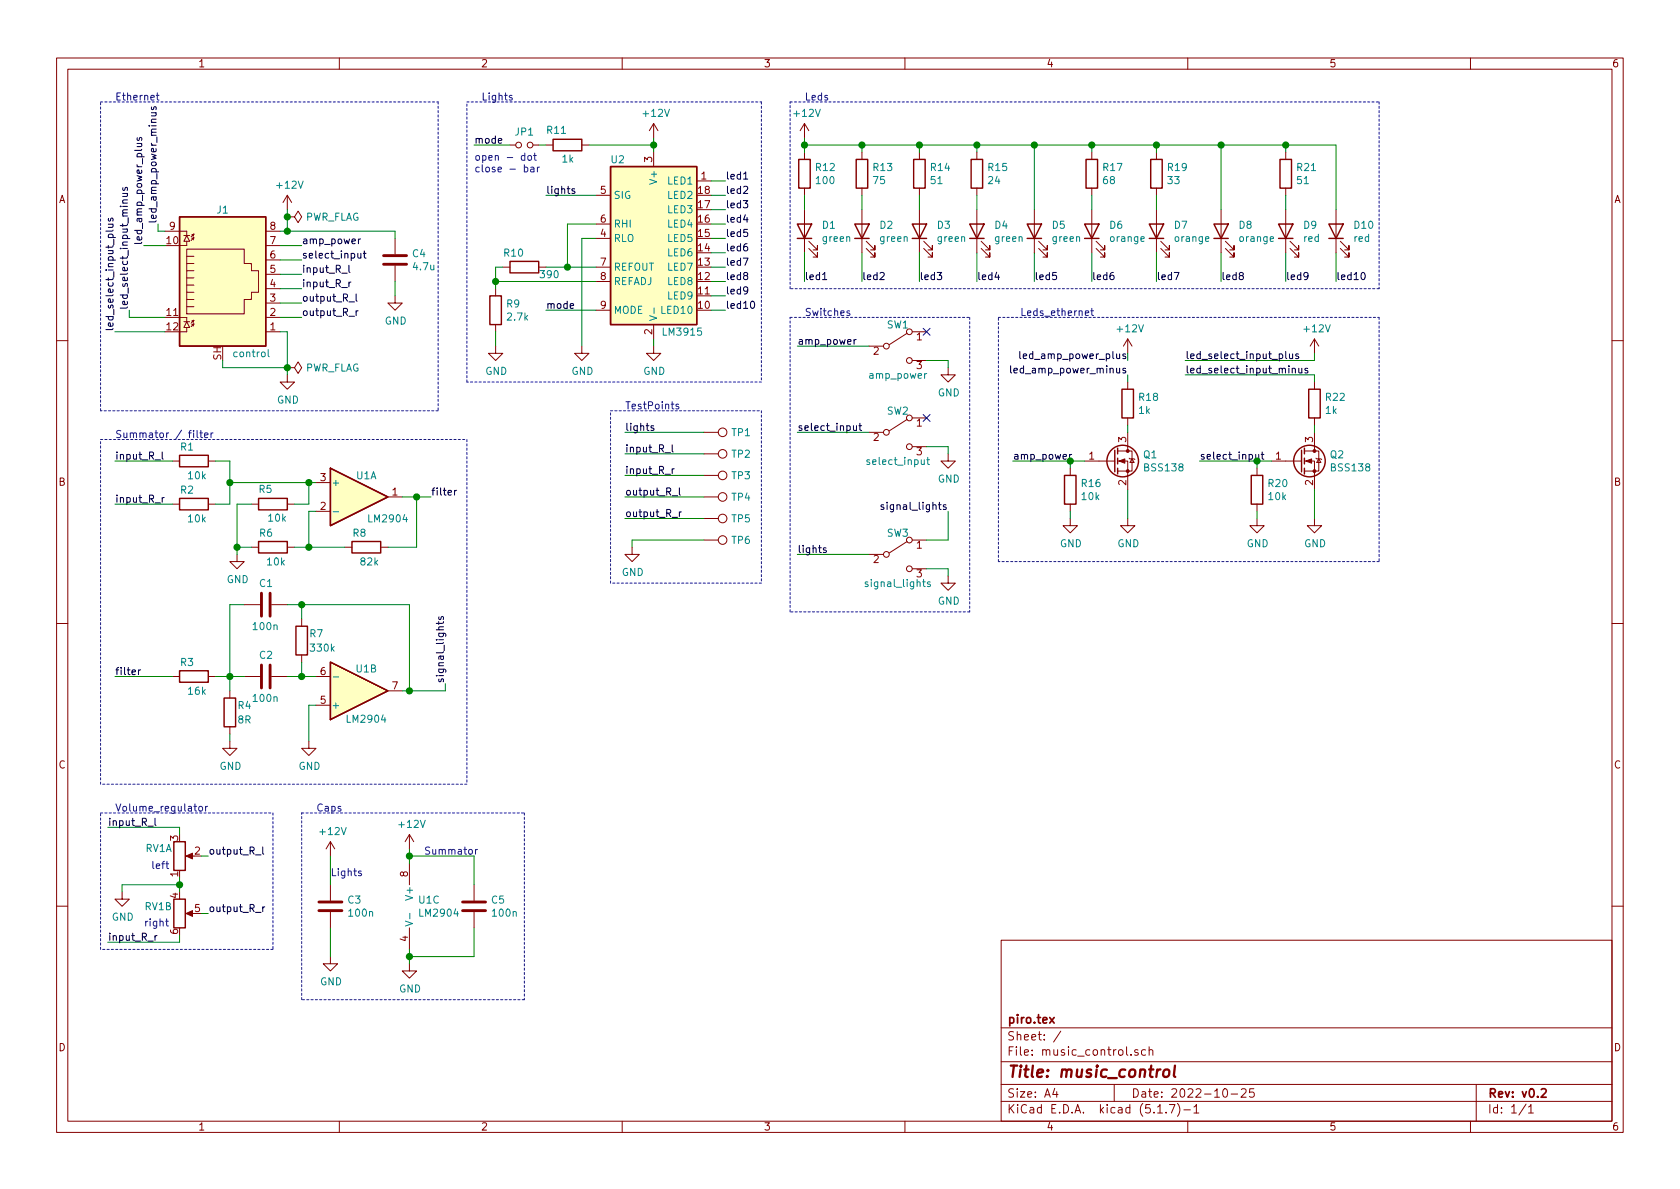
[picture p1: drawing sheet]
<svg xmlns="http://www.w3.org/2000/svg" width="297mm" height="210mm" viewBox="0 0 297 210" stroke-linecap="round" stroke-linejoin="round" font-family="sans-serif">
<g fill="none" stroke="#840000" stroke-width=".18">
<path d="M10 10.3h277v189.9h-277zM12 12.2h273v186.1h-273zM60 10.3v1.9M110 10.3v1.9M160 10.3v1.9M210 10.3v1.9M260 10.3v1.9M50.8 38.3h1.3l.6-1 .6 1-.6 1.1-.6-1.1M50.8 38.3h.1M50.8 34.5l-.8 1.3M50.8 34.5v2.6M50.8 34.5l.8 1.3"/>
<path d="M90.2 25.6h1M94.2 25.6h1M96.5 25.6h1.3M102.9 25.6h1.2M105.4 34.5h2.5M105.4 39.6h2.5M115.6 21.8v2.6M115.6 26.9v2.6M115.6 21.8l-.8 1.3M115.6 21.8l.7 1.3M123.2 32h2.5M142.2 21.8l-.7 1.3"/>
<path d="M142.2 21.8v2.6M142.2 26.9v1.3M142.2 33.3v1.2M142.2 37.1v7.6M142.2 21.8l.8 1.3M152.4 26.9v1.3M152.4 33.3v1.2M152.4 37.1v7.6M162.6 26.9v1.3M162.6 33.3v1.2M162.6 37.1v7.6M172.7 26.9v1.3"/>
<path d="M172.7 33.3v1.2M172.7 37.1v7.6M182.9 37.1v7.6M193 26.9v1.3M193 33.3v1.2M193 37.1v7.6M204.5 26.9v1.3M204.5 33.3v1.2M204.5 37.1v7.6M215.9 37.1v7.6M227.3 26.9v1.3M227.3 33.3v1.2"/>
<path d="M227.3 37.1v7.6M236.2 37.1v7.6M29.2 40.9h3.8v.8M31.7 56.1h1.3v.8M32.5 56.9h1M32.5 41.7h1M33 54.2h1.3M33 53h1.3M33 51.7h1.3M33 50.4h1.3M33 49.1h1.3M33 47.9h1.3"/>
<path d="M33 56.9l.5 1h-1zM33 41.7l.5 1h-1zM33 44.1h10.2v2.5h1.2v1.3h1.3v3.8h-1.3v1.3h-1.2v2.5h-10.2zM33 57.9v.8h-1.3M33 42.7v.7h-1.3M33 46.6h1.3M33 45.3h1.3M33.9 57.4l.4-.1-.5 .5M33.9 56.8l.4-.2-.5 .5M33.9 42.2l.4-.2-.5 .5M33.9 41.5l.4-.1-.5 .5M34.3 57.3l-.1 .4"/>
<path d="M34.3 56.6l-.1 .4M34.3 42l-.1 .4M34.3 41.4l-.1 .4M47 58.7h2.5M47 56.1h2.5M47 43.4h2.5M47 40.9h2.5M47 53.6h2.5M47 51h2.5M47 48.5h2.5M47 46h2.5M69.8 52.3v1.3h1.3l-1.3 1.3-1.2-1.3h1.2"/>
<path d="M69.8 42.2v2.8M69.8 47v2.8M87.6 51v1.3M87.6 57.4v1.3M88.9 47.2h1.3M95.2 47.2h1.3M105.4 42.2h2.5M105.4 47.2h2.5M105.4 49.8h2.5M105.4 54.9h2.5M115.6 57.4v2.5M143 43.9l1.5 1.6v-.8v.8h-.7"/>
<path d="M143 42.7l1.5 1.5v-.8v.8h-.7M153.2 43.9l1.5 1.6v-.8v.8h-.8M153.2 42.7l1.5 1.5v-.8v.8h-.8M160.4 58.9l-3.2 2.1M161.3 58.7h2.5M163.3 43.9l1.5 1.6v-.8v.8h-.7M163.3 42.7l1.5 1.5v-.8v.8h-.7M173.5 43.9l1.5 1.6v-.8v.8h-.8M173.5 42.7l1.5 1.5v-.8v.8h-.8M183.6 43.9l1.6 1.6v-.8v.8h-.8M183.6 42.7l1.6 1.5v-.8v.8h-.8M193.8 43.9l1.5 1.6v-.8v.8h-.7"/>
<path d="M193.8 42.7l1.5 1.5v-.8v.8h-.7M199.4 59.9v2.6M199.4 59.9l-.8 1.3M199.4 59.9l.8 1.3M205.2 43.9l1.6 1.6v-.8v.8h-.8M205.2 42.7l1.6 1.5v-.8v.8h-.8M216.7 43.9l1.5 1.6v-.8v.8h-.8M216.7 42.7l1.5 1.5v-.8v.8h-.8M228.1 43.9l1.5 1.6v-.8v.8h-.7M228.1 42.7l1.5 1.5v-.8v.8h-.7M232.4 59.9l-.8 1.3M232.4 59.9v2.6"/>
<path d="M232.4 59.9l.8 1.3M237 43.9l1.5 1.6v-.8v.8h-.8M237 42.7l1.5 1.5v-.8v.8h-.8M10 60.2h2M50.8 66.3v1.3h1.3l-1.3 1.2-1.3-1.2h1.3M50.8 65h1.3l.6-1 .6 1-.6 1-.6-1M50.8 65h.1M87.6 61.2v1.3h1.3l-1.3 1.2-1.2-1.2h1.2M102.9 61.2v1.3h1.2l-1.2 1.2-1.3-1.2h1.3M115.6 61.2v1.3h1.2l-1.2 1.2-1.3-1.2h1.3M124.5 76.4h2.5M153.7 76.4h2.5"/>
<path d="M153.7 61.2h2.5M160.4 74.2l-3.2 2M161.3 63.7h2.5M161.3 73.9h2.5M161.3 79h2.5M167.6 65v1.3h1.3l-1.3 1.3-1.2-1.3h1.2M197.6 79.8h2.6v3.5h-2.6M199.4 67.6v1.2M199.4 73.9v1.3M199.4 76.4v3.4M230.6 79.8h2.6v3.5h-2.6M232.4 67.6v1.2"/>
<path d="M232.4 73.9v1.3M232.4 76.4v3.4M285 60.2h2M30.5 81.5h1.2M30.5 89.1h1.2M36.8 81.5h1.3M36.8 89.1h1.3M41.9 98v1.3h1.3l-1.3 1.3-1.3-1.3h1.3M44.4 96.8h1.3M44.4 89.1h1.3M50.8 96.8h1.3M50.8 89.1h1.3"/>
<path d="M55.9 90.4h2.5M55.9 85.3h2.5M61 96.8h1.2M67.3 96.8h1.3M68.6 87.9h2.5M111.8 96.8v1.2h1.2l-1.2 1.3-1.3-1.3h1.3M124.5 95.5h2.5M124.5 80.3h2.5M124.5 84.1h2.5M124.5 87.9h2.5M124.5 91.7h2.5M153.7 98h2.5"/>
<path d="M160.4 95.8l-3.2 2M161.3 95.5h2.5M167.6 80.3v1.2h1.3l-1.3 1.3-1.2-1.3h1.2M189.2 91.7v1.3h1.3l-1.3 1.2-1.2-1.2h1.2M189.2 82.8v1.3M189.2 89.1v1.3M191.8 81.5h5.3M197.6 81.5h1.8v5.1M199.4 91.7v1.3h1.3l-1.3 1.2-1.3-1.2h1.3M199.6 81l.2 .1h.7l.2 .2M200.2 81.1l.3 .7h-.7zM222.2 91.7v1.3h1.3l-1.3 1.2-1.2-1.2h1.2"/>
<path d="M222.2 82.8v1.3M222.2 89.1v1.3M224.8 81.5h5.3M230.6 81.5h1.8v5.1M232.4 91.7v1.3h1.3l-1.3 1.2-1.3-1.2h1.3M232.7 81l.1 .1h.8l.1 .2M233.2 81.1l.4 .7h-.8zM10 110.3h2M30.5 119.6h1.2M36.8 119.6h1.3M43.2 119.6h2.8M43.2 106.9h2.8"/>
<path d="M48 119.6h2.8M48 106.9h2.8M53.3 109.5v1.2M53.3 115.8v1.3M55.9 119.6h2.5M161.3 100.6h2.5M167.6 101.8v1.3h1.3l-1.3 1.3-1.2-1.3h1.2M285 110.3h2M40.6 131.1v1.2h1.3l-1.3 1.3-1.2-1.3h1.2M40.6 122.2v1.2M40.6 128.5v1.3M54.6 131.1v1.2h1.3l-1.3 1.3-1.3-1.3h1.3"/>
<path d="M55.9 124.7h2.5M68.6 122.2h2.5M21.6 157.7v1.3h1.3l-1.3 1.3-1.3-1.3h1.3M33.3 151.4h1M58.4 148.8l-.7 1.3M58.4 148.8v2.6M58.4 156.5v2.8M58.4 148.8l.8 1.3M72.4 147.6l-.8 1.2M72.4 147.6v2.5M72.4 152.6v3.9M72.4 147.6l.8 1.2"/>
<path d="M83.8 156.5v2.8M10 160.2h2M33.3 161.5h1M58.4 169.2v1.2h1.3l-1.3 1.3-1.3-1.3h1.3M58.4 161.3v2.8M72.4 170.4v1.3h1.3l-1.3 1.3-1.3-1.3h1.3M72.4 164.1v3.8M83.8 161.3v2.8M177 166.3h108v32h-108zM285 160.2h2M60 198.3v1.9M110 198.3v1.9"/>
<path d="M160 198.3v1.9M177 194.8h108M177 191.8h108M177 187.8h108M177 181.8h108M186.5 192.5l-.4 1h1M186.8 193v1M187.6 182.3l-1.3 2M197 191.8v3M200 186.5v.1M201.2 185.7a.37 .37 0 0 0-.6 .1l.1 .2 .5 .2 .1 .1-.3 .3-.4-.1M202.5 185.7l-.4-.1-.3 .3 .1 .6 .2 .1 .4-.1"/>
<path d="M203.2 185.7h.1a.37 .37 0 0 1 .5 .1v.8M203.2 185.1v1.5M204.7 196.8h.8M206.2 196.7v.1M206.8 195.3h.9l-.6 1.5M208.2 195.1a1.71 1.71 0 0 1 0 2.3M209.3 196.3h1.2M210 198.3v1.9M211.1 195.8l.4-.5v1.5M211.1 196.8h.9M216.3 192.7l.4-.2a.94 .94 0 0 1 0 1.5 .79 .79 0 0 1-.4-1.3zM217.7 193.5h1.1"/>
<path d="M219.5 192.7l.2-.2h.3l.3 .2v.3v.2l-.9 .8h.9M221.7 192.5h-.7l-.1 .7 .2-.1 .5 .1 .2 .2-.1 .5-.2 .1-.6-.1M260 198.3v1.9M261 191.8v6.5M269.8 195.2l-1.2 2M270.3 195.8l.4-.5v1.5M270.3 196.8h.8"/>
<circle cx="91.7" cy="25.6" r=".51"/>
<circle cx="93.7" cy="25.6" r=".51"/>
<circle cx="160.8" cy="58.7" r=".51"/>
<circle cx="127.8" cy="76.4" r=".76"/>
<circle cx="156.7" cy="61.2" r=".51"/>
<circle cx="156.7" cy="76.4" r=".51"/>
<circle cx="160.8" cy="73.9" r=".51"/>
<circle cx="160.8" cy="79" r=".51"/>
<circle cx="160.8" cy="63.7" r=".51"/>
<circle cx="127.8" cy="84.1" r=".76"/>
<circle cx="127.8" cy="95.5" r=".76"/>
<circle cx="127.8" cy="87.9" r=".76"/>
<circle cx="127.8" cy="91.7" r=".76"/>
<circle cx="127.8" cy="80.3" r=".76"/>
<circle cx="156.7" cy="98" r=".51"/>
<circle cx="160.8" cy="95.5" r=".51"/>
<circle cx="160.8" cy="100.6" r=".51"/>
</g>
<path d="M185.6 179.9l.8 1M186.4 179.9l-.8 1M272.5 192.7l.2-.2h.4l.3 .5-.9 1h.9" fill="none" stroke="#840000" stroke-width=".3"/>
<path d="M205.8 189.3a.51 .51 0 0 1 .6-.2 .51 .51 0 0 1 .4 .4l-.1 .6a.56 .56 0 0 1-.5 .4 .56 .56 0 0 1-.6-.4zM207.7 188.4l-.2 1.8 .3 .2" fill="none" stroke="#840000" stroke-width=".41"/>
<g fill="none" stroke="#840000" stroke-width=".25">
<path d="M31.7 38.3h15.3v22.9h-15.3zM97.8 24.6h5.1v2.1h-5.1zM107.9 29.5h15.3v27.9h-15.3zM141 39.6h2.5l-1.3 2.6zM141.2 28.2h2.1v5.1h-2.1zM151.1 39.6h2.6l-1.3 2.6zM151.4 28.2h2v5.1h-2zM161.3 39.6h2.5l-1.2 2.6zM161.5 28.2h2.1v5.1h-2.1zM171.4 39.6h2.6l-1.3 2.6zM171.7 28.2h2v5.1h-2zM181.6 39.6h2.5l-1.2 2.6z"/>
<path d="M191.8 39.6h2.5l-1.3 2.6zM192 28.2h2.1v5.1h-2.1zM203.2 39.6h2.5l-1.2 2.6zM203.5 28.2h2v5.1h-2zM214.6 39.6h2.6l-1.3 2.6zM226.1 39.6h2.5l-1.3 2.6zM226.3 28.2h2v5.1h-2zM234.9 39.6h2.6l-1.3 2.6zM86.6 52.3h2v5.1h-2zM90.2 46.2h5v2.1h-5zM141 42.2h2.5M151.1 42.2h2.6"/>
<path d="M161.3 42.2h2.5M171.4 42.2h2.6M181.6 42.2h2.5M191.8 42.2h2.5M203.2 42.2h2.5M214.6 42.2h2.6M226.1 42.2h2.5M234.9 42.2h2.6M197.1 79.6v3.8M197.6 79.2v1.1M198.4 68.8h2v5.1h-2zM230.1 79.6v3.8"/>
<path d="M230.6 79.2v1.1M231.4 68.8h2v5.1h-2zM31.7 80.5h5.1v2h-5.1zM31.7 88.1h5.1v2.1h-5.1zM45.7 95.8h5.1v2h-5.1zM45.7 88.1h5.1v2.1h-5.1zM58.4 82.8l10.2 5.1-10.2 5.1zM62.2 95.8h5.1v2h-5.1zM188.2 84.1h2v5h-2zM197.6 81v1M197.6 82.8v1M221.2 84.1h2.1v5h-2.1z"/>
<path d="M230.6 81v1M230.6 82.8v1M31.7 118.6h5.1v2h-5.1zM52.3 110.7h2.1v5.1h-2.1zM58.4 117.1l10.2 5.1-10.2 5zM39.6 123.4h2.1v5.1h-2.1zM30.7 148.8h2.1v5.1h-2.1zM30.7 159h2.1v5.1h-2.1z"/>
<circle cx="198.5" cy="81.5" r="2.79"/>
<circle cx="231.5" cy="81.5" r="2.79"/>
</g>
<g fill="#840000" stroke="#840000" stroke-width=".18">
<path d="M32.9 151.4l1.1-.5v1z"/>
<path d="M230.9 81.5l1-.4v.8z"/>
<path d="M32.9 161.5l1.1-.5v1z"/>
<path d="M197.9 81.5l1-.4v.8z"/>
<circle cx="232.4" cy="83.3" r=".25"/>
<circle cx="232.4" cy="79.8" r=".25"/>
<circle cx="199.4" cy="83.3" r=".25"/>
<circle cx="199.4" cy="79.8" r=".25"/>
</g>
<path d="M114.9 55.8l1.2 .5-1.2 .4M115.6 54.5v.9M47.4 61.8v1.1l.2 .2M163.9 66.1l-.4 .2M58.9 90.5h1M163.9 81.3h.4M164 80.9v1.1l.3 .1M58.9 119.7h1M164.5 102.9h-.3l-.2 .2v.1l.5 .2v.3h-.5M71.7 162.9l1.2 .4-1.2 .4M72.5 161.5v1" fill="none" stroke="#008484" stroke-width=".18"/>
<path d="M67.8 46.7h4.1M67.8 45.2h4.1M46.2 104.9v4.1M46.2 117.6v4.1M47.8 104.9v4.1M47.8 117.6v4.1M56.4 159.5h4.1M81.8 159.5h4.1M56.4 161h4.1M81.8 161h4.1" fill="none" stroke="#840000" stroke-width=".51"/>
<g fill="#ffffc2" stroke="#ffffc2" stroke-width=".18">
<path d="M31.7 38.3h15.3v22.9h-15.3z"/>
<path d="M107.9 29.5h15.3v27.9h-15.3z"/>
<path d="M58.4 82.8l10.2 5.1-10.2 5.1z"/>
<path d="M58.4 117.1l10.2 5.1-10.2 5z"/>
</g>
<g fill="none" stroke="#0000c2" stroke-width=".18" stroke-dasharray=".4 .4">
<path d="M17.8 18h59.7M77.5 18v54.6M82.5 18h52.1M134.6 18v49.6M139.7 18h104.1M243.8 18v33M139.7 51v-33M139.7 56.1h31.7M171.4 56.1v52.1M176.5 56.1h67.3M243.8 51h-104.1M243.8 56.1v43.2"/>
<path d="M17.8 72.6v-54.6M17.8 77.7h64.7M77.5 72.6h-59.7M82.5 77.7v61M82.5 67.6v-49.6M107.9 72.6h26.7M134.6 67.6h-52.1M134.6 72.6v30.5M176.5 99.3v-43.2M243.8 99.3h-67.3M107.9 103.1v-30.5M134.6 103.1h-26.7"/>
<path d="M139.7 108.2v-52.1M171.4 108.2h-31.7M17.8 138.7v-61M82.5 138.7h-64.7M17.8 143.8h30.5M48.3 143.8v24.1M53.3 143.8h39.4M92.7 143.8v33M17.8 167.9v-24.1M48.3 167.9h-30.5M53.3 176.8v-33M92.7 176.8h-39.4"/>
</g>
<g fill="none" stroke="#008400" stroke-width=".18">
<path d="M27.9 39.6v1.3h1.3M50.8 37.1v3.8M83.8 25.6h6.4M95.2 25.6h1.3M96.5 34.5h8.9M104.1 25.6h11.5M105.4 39.6h-5.1v7.6M115.6 24.4v2.5M125.7 34.5h2.6M125.7 39.6h2.6M125.7 37.1h2.6M125.7 32h2.6"/>
<path d="M142.2 25.6h94v11.5M142.2 24.4v2.5M142.2 34.5v2.6M152.4 25.6v1.3M152.4 34.5v2.6M162.6 25.6v1.3M162.6 34.5v2.6M172.7 25.6v1.3M172.7 34.5v2.6M182.9 25.6v11.5M193 25.6v1.3M193 34.5v2.6"/>
<path d="M204.5 25.6v1.3M204.5 34.5v2.6M215.9 25.6v11.5M227.3 25.6v1.3M227.3 34.5v2.6M20.3 58.7h8.9M22.9 54.9v1.2h6.3M25.4 43.4h3.8M49.5 58.7h1.3v7.6M49.5 51h3.8M49.5 48.5h3.8M49.5 46h3.8"/>
<path d="M49.5 43.4h3.8M49.5 40.9h20.3v1.3M49.5 56.1h3.8M49.5 53.6h3.8M69.8 49.8v2.5M87.6 58.7v2.5M87.6 49.8h17.8M88.9 47.2h-1.3v3.8M96.5 47.2h8.9M96.5 54.9h8.9M105.4 42.2h-2.5v19M115.6 59.9v1.3"/>
<path d="M125.7 47.2h2.6M125.7 49.8h2.6M125.7 42.2h2.6M125.7 54.9h2.6M125.7 52.3h2.6M125.7 44.7h2.6M142.2 44.7v5.1M152.4 44.7v5.1M162.6 44.7v5.1M172.7 44.7v5.1M182.9 44.7v5.1M193 44.7v5.1"/>
<path d="M204.5 44.7v5.1M215.9 44.7v5.1M227.3 44.7v5.1M236.2 44.7v5.1M39.4 63.7v1.3h11.4M110.5 76.4h14M141 61.2h12.7M141 76.4h12.7M163.8 63.7h3.8v1.3M163.8 79h3.8v1.3M199.4 62.5v1.2M199.4 66.3v1.3"/>
<path d="M199.4 75.2v1.2M209.5 66.3h22.9v1.3M232.4 62.5v1.2h-22.9M232.4 75.2v1.2M20.3 89.1h10.2M20.3 81.5h10.2M38.1 81.5h2.5v7.6h-2.5M40.6 85.3h15.3M41.9 96.8h2.5M44.4 89.1h-2.5v8.9M52.1 96.8h8.9M54.6 85.3v3.8h-2.5"/>
<path d="M55.9 90.4h-1.3v6.4M71.1 87.9h5.1M73.7 87.9v8.9h-5.1M110.5 87.9h14M110.5 91.7h14M110.5 84.1h14M110.5 80.3h14M124.5 95.5h-12.7v1.3M141 98h12.7M167.6 90.4v5.1h-3.8M179.1 81.5h12.7M189.2 81.5v1.3"/>
<path d="M189.2 90.4v1.3M199.4 86.6v5.1M212.1 81.5h12.7M222.2 81.5v1.3M222.2 90.4v1.3M232.4 86.6v5.1M20.3 119.6h10.2M38.1 119.6h5.1M43.2 106.9h-2.6v15.3M50.8 106.9h21.6v15.3M50.8 119.6h5.1M53.3 106.9v2.6"/>
<path d="M53.3 117.1v2.5M163.8 100.6h3.8v1.2M40.6 129.8v1.3M55.9 124.7h-1.3v6.4M78.7 120.9v1.3h-7.6M19 146.3h12.7v1.3M31.7 155.2v2.5M31.7 156.5h-10.1v1.2M35.6 151.4h1.2M58.4 151.4v5.1M72.4 150.1v2.5M72.4 151.4h11.4v5.1"/>
<path d="M31.7 165.3v1.3h-12.7M35.6 161.5h1.2M58.4 164.1v5.1M72.4 167.9v2.5M83.8 164.1v5.1h-11.4"/>
</g>
<g fill="none" stroke="#000" stroke-width=".18">
<path d="M26.8 19.9h.8M26.8 18.9v.3l.1 .2 .2-.1 .2-.4h.3v.5M27.5 19.9l.1 .2v.3l-.8 .1M19.2 39.6h.8M19.2 38.6v.3l.1 .2 .2-.1 .1-.4h.3v.5M19.9 39.6l.1 .2-.1 .3-.7 .1M21.7 34.2h.8M21.7 33.2v.3l.2 .2 .1-.1 .2-.4h.3v.5M22.4 34.2l.1 .2v.3h-.8M22.5 35.4h-.8v.3l.1 .2M24.2 25.4h.9M24.3 24.4l-.1 .3 .2 .1h.2l.1-.4h.3v.4"/>
<path d="M24.9 25.4l.2 .2-.1 .3h-.8M101.6 33.4h-.3l-.2 .1 .1 .2 .4 .2v.3h-.5M131.4 35.5h.8l-.4 .5 .4 .1v.5l-.2 .1-.6-.1M131.5 33.1l.5-.2 .2 .2v.2v.2l-.8 .7h.8M131.5 31.7h.7M131.8 38l-.3 .9h.8M20 40.7l-.2 .2h-1.1M60.4 48.3h1M61.7 46.9v1.1l.2 .2M61.7 53.4h1M61.7 49.9v.8M62.1 49.9h-.3l-.1 .2"/>
<path d="M63 52v1.1l.1 .2M63 55v.8M63.3 44.8v.8h.3l.2-.1M63.3 55h-.2l-.1 .2M63.4 42.3v.8M63.8 42.3l-.4 .2M63.8 44.8v.8M64.2 44.8h.5M64.4 44.4v1.1l.3 .1M131.4 45.6h.9l-.6 1.3M131.7 48.7l-.2-.2v-.2l.2-.1 .5 .1v.3l-.6 .2-.1 .2v.2l.2 .2h.4l.1-.2v-.4l-.2-.1M132.1 43.1h-.2a.79 .79 0 0 0-.2 1.3l.5-.2v-.5l-.5-.1-.2 .2"/>
<path d="M132.2 40.6h-.7v.6l.1-.2 .6 .2v.5l-.2 .1-.5-.1M132.2 51.3l-.2 .2h-.4l-.1-.2v-.3l.2-.3h.3l.2 .3a.88 .88 0 0 1-.2 .9l-.4 .1M132.8 53.4l.2-.1a.67 .67 0 0 1 .4 .6 .67 .67 0 0 1-.4 .6l-.3-.2v-.3zM145.4 49.4h.8M155.6 48.3l.5-.1 .2 .1v.2v.2l-.8 .7h.8M165.7 48.2h.8l-.4 .5 .3 .1v.5l-.2 .1-.5-.1M176.2 48.1l-.3 .9h.8M186.8 48.2h-.6l-.1 .6 .2-.1 .5 .1v.5l-.2 .1-.5-.1M196.8 48.2h-.2a.79 .79 0 0 0-.1 1.2l.4-.1v-.5l-.4-.1-.3 .2M207.6 48.2h.9l-.6 1.2M219.4 48.7l-.3-.2 .1-.2 .2-.1 .4 .1v.3l-.6 .2-.1 .2v.2l.3 .2h.3l.1-.2v-.4l-.2-.1M231.3 48.7l-.3 .3-.3-.1-.2-.2v-.3l.3-.2h.2l.3 .2a.88 .88 0 0 1-.3 1h-.3"/>
<path d="M240.8 48.3l.1-.1a.67 .67 0 0 1 .5 .6 .67 .67 0 0 1-.5 .6l-.2-.2-.1-.2zM28.7 79.9v1.1l.2 .2M115.6 75.3h-.3l-.2 .2v.1l.5 .2v.3h-.5M118.8 78.7v1.1l.2 .1M150.9 75.3l.1 .8h.3l.1-.1M151 60v.9M151.4 60l-.4 .3M151.4 75.3v.8M151.9 75.3h.4M152 74.8v1.1l.3 .2M178.7 64.7v1.1l.2 .2M179.3 65.5l.6-.1-.1-.2-.3-.1-.2 .2v.6h.5"/>
<path d="M180.3 62.1v1.1l.2 .2M199 62.6h-.3l-.2 .2 .1 .1 .4 .2v.3h-.5M199 65.2l-.3-.1-.2 .2 .1 .2 .4 .1v.3h-.5M223.2 79.9v1.1l.3 .2M227.3 62.1v1.1l.2 .2M228 62.6l.1 .8h.3l.1-.1M228.5 65.2l.2-.1 .3 .1v.8M228.5 62.6v.8M229.6 62.6h-.3l-.2 .2 .1 .1 .4 .2v.3h-.5M229.6 65.1l.1 .8 .3 .1 .2-.2M230.2 65.1v.9M231.2 65.2l-.3-.1-.2 .2 .1 .2 .4 .1v.3h-.5"/>
<path d="M27.4 81.3h1M28.7 88v.8M29 88h-.2l-.1 .2M80.4 86.7v.8M80.7 86.7l-.3 .2M117.6 80.1h.9M118.8 87.7h1M118.8 82.9v.8M119.2 82.9l-.3 .1-.1 .1M120.1 86.3v1.1l.2 .1M120.1 90.5v.9M120.5 90.5l-.3 .1-.1 .1"/>
<path d="M146 96.9h-.3l-.1 .1v.2l.4 .2v.3h-.4M156.2 89.3l-.3-.1-.1 .2v.2l.4 .1v.3h-.4M167.3 89.3l-.3-.1-.2 .2v.2l.5 .1v.3h-.5M189.1 80.4v.8M189.5 80.4l-.4 .2M222 80.4l.1 .7 .3 .1 .2-.1M222.6 80.4v.8M223 80.4h.5M24.5 118.5v.8M24.9 118.5l-.4 .2M77.6 109.9v.5M77.6 109.1v.3l.1 .2 .2-.1 .2-.4h.3v.5"/>
<path d="M78.4 109.9l-.2 .3h-1.1M26.1 146.1h1M27.4 144.7v1.1l.2 .2M45.2 151.2h1M46.5 149.8v1.1l.1 .1M27.4 165.4v.9M27.8 165.4l-.3 .1-.1 .2M46.5 160.4v.8M46.8 160.4h-.2l-.1 .2"/>
</g>
<g fill="none" stroke="#0000c2" stroke-width=".18">
<path d="M27.6 16.9h.5M27.8 16.4v1.1l.3 .2M90.5 16.9h-.3l-.2 .1 .1 .2 .4 .1v.3h-.5M92.7 29.6h.4l.2 .2-.1 .5h-.5M92.7 29.1v1.3M92.8 27.6l-.4-.1-.2 .2 .1 .6h.5M92.8 27.1v1.2M93.4 27.6l.1-.1 .4 .1 .1 .5-.1 .2h-.4l-.1-.1zM93.9 29.6h.4l.1 .8M94.3 27.5h.5M94.4 29.9h-.4l-.2 .2 .1 .2h.5M94.5 27.1v1.1l.3 .1"/>
<path d="M95 29.6v.8M95.4 29.6h-.3l-.1 .2M150.2 55h-.3l-.2 .1 .1 .2 .4 .1v.3h-.5M191.9 55.4l.6-.1-.1-.3h-.3l-.2 .1v.6h.5M192.9 55h.4M193 54.5v1.1l.3 .2M34.2 76.1v.1M34.2 76.5v.9M34.8 76.1v1.1l.2 .2M35.3 76.5h.5M35.5 76.1v1.1l.3 .2M36.2 77l.6-.1-.1-.3-.4-.1-.1 .2v.6h.5"/>
<path d="M37.3 76.5v.9M37.7 76.5l-.4 .3M120 71.5h-.3l-.2 .1 .1 .2 .4 .2v.3h-.5M29.3 152.7h.5M29.5 152.3v1.1l.3 .2M35.3 142.6h.3l.2 .2-.1 .6h-.3l-.3-.2zM36.3 142.6v.8M36.7 142.6l-.4 .2M63.9 154.1l-.3-.1-.2 .2v.2l.5 .1v.3h-.5M84.1 150.2v.8M84.4 150.2l-.2 .1-.1 .1M29.3 162.9h.5"/>
<path d="M29.5 162.5v1.1l.3 .1"/>
</g>
<g fill="#008400" stroke="#008400" stroke-width=".25">
<circle cx="54.6" cy="96.8" r=".51"/>
<circle cx="73.7" cy="87.9" r=".51"/>
<circle cx="72.4" cy="151.4" r=".51"/>
<circle cx="40.6" cy="85.3" r=".51"/>
<circle cx="31.8" cy="156.5" r=".51"/>
<circle cx="50.8" cy="40.9" r=".51"/>
<circle cx="41.9" cy="96.8" r=".51"/>
<circle cx="72.4" cy="169.2" r=".51"/>
<circle cx="54.6" cy="85.3" r=".51"/>
<circle cx="189.2" cy="81.5" r=".51"/>
<circle cx="222.3" cy="81.5" r=".51"/>
<circle cx="115.6" cy="25.6" r=".51"/>
<circle cx="53.3" cy="119.6" r=".51"/>
<circle cx="227.3" cy="25.6" r=".51"/>
<circle cx="215.9" cy="25.6" r=".51"/>
<circle cx="50.8" cy="65" r=".51"/>
<circle cx="182.9" cy="25.6" r=".51"/>
<circle cx="50.8" cy="38.3" r=".51"/>
<circle cx="40.6" cy="119.6" r=".51"/>
<circle cx="152.4" cy="25.6" r=".51"/>
<circle cx="162.6" cy="25.6" r=".51"/>
<circle cx="142.2" cy="25.6" r=".51"/>
<circle cx="87.6" cy="49.8" r=".51"/>
<circle cx="172.7" cy="25.6" r=".51"/>
<circle cx="100.3" cy="47.2" r=".51"/>
<circle cx="193" cy="25.6" r=".51"/>
<circle cx="204.5" cy="25.6" r=".51"/>
<circle cx="53.3" cy="106.9" r=".51"/>
<circle cx="72.4" cy="122.2" r=".51"/>
</g>
<path d="M163.2 58.1l1.2 1.2M164.4 58.1l-1.2 1.2M163.2 73.3l1.2 1.2M164.4 73.3l-1.2 1.2" fill="none" stroke="#000084" stroke-width=".18"/>
<text font-size="2.8" fill="#840000" x="178" y="190.5">Title: music_control</text>
<g font-size="2.1" fill="#840000">
<text x="178" y="184">Sheet: /</text>
<text x="178" y="181">piro.tex</text>
<text x="178" y="186.7">File: music_control.sch</text>
<text x="178" y="196.9">KiCad E.D.A. kicad (5.1.7)-1</text>
<text x="178" y="194.1">Size: A4</text>
<text x="200" y="194.1">Date: 2022-10-25</text>
<text x="263" y="194.1">Rev: v0.2</text>
<text x="263" y="196.9">Id: 1/1</text>
</g>
<g font-size="1.8" fill="#840000">
<text x="35" y="11.9">1</text>
<text x="85" y="11.9">2</text>
<text x="135" y="11.9">3</text>
<text x="185" y="11.9">4</text>
<text x="235" y="11.9">5</text>
<text x="285" y="11.9">6</text>
<text x="115.3" y="28.7" transform="rotate(-90 115.3 28.7)">3</text>
<text x="10.4" y="35.9">A</text>
<text x="106.2" y="34.3">5</text>
<text x="123.5" y="34.3">18</text>
<text x="124" y="31.7">1</text>
<text x="285.4" y="35.9">A</text>
<text x="30" y="40.6">9</text>
<text x="47.8" y="40.6">8</text>
<text x="106.2" y="41.9">4</text>
<text x="106.2" y="39.4">6</text>
<text x="123.5" y="41.9">15</text>
<text x="123.5" y="39.4">16</text>
<text x="123.5" y="36.8">17</text>
<text x="29.5" y="43.2">10</text>
<text x="47.8" y="45.7">6</text>
<text x="47.8" y="43.2">7</text>
<text x="106.2" y="47">7</text>
<text x="123.5" y="47">13</text>
<text x="123.5" y="44.4">14</text>
<text x="47.8" y="53.3">3</text>
<text x="47.8" y="50.8">4</text>
<text x="47.8" y="48.3">5</text>
<text x="106.2" y="49.5">8</text>
<text x="123.5" y="52.1">11</text>
<text x="123.5" y="49.5">12</text>
<text x="29.5" y="55.9">11</text>
<text x="29.5" y="58.4">12</text>
<text x="47.8" y="58.4">1</text>
<text x="47.8" y="55.9">2</text>
<text x="106.2" y="54.6">9</text>
<text x="115.3" y="59.2" transform="rotate(-90 115.3 59.2)">2</text>
<text x="123.5" y="54.6">10</text>
<text x="39.1" y="63.7" transform="rotate(-90 39.1 63.7)">SH</text>
<text x="154.5" y="62.7">2</text>
<text x="162.1" y="60.2">1</text>
<text x="162.1" y="65.3">3</text>
<text x="154.5" y="78">2</text>
<text x="162.1" y="75.4">1</text>
<text x="162.1" y="80.5">3</text>
<text x="192.6" y="81.3">1</text>
<text x="199.1" y="78.2" transform="rotate(-90 199.1 78.2)">3</text>
<text x="225.6" y="81.3">1</text>
<text x="232.2" y="78.2" transform="rotate(-90 232.2 78.2)">3</text>
<text x="10.4" y="85.9">B</text>
<text x="56.7" y="85.1">3</text>
<text x="69.4" y="87.6">1</text>
<text x="199.1" y="85.8" transform="rotate(-90 199.1 85.8)">2</text>
<text x="232.2" y="85.8" transform="rotate(-90 232.2 85.8)">2</text>
<text x="285.4" y="85.9">B</text>
<text x="56.7" y="90.2">2</text>
<text x="154.5" y="99.6">2</text>
<text x="162.1" y="97">1</text>
<text x="162.1" y="102.1">3</text>
<text x="56.7" y="119.4">6</text>
<text x="56.7" y="124.5">5</text>
<text x="69.4" y="121.9">7</text>
<text x="10.4" y="135.9">C</text>
<text x="285.4" y="135.9">C</text>
<text x="31.5" y="148.7" transform="rotate(-90 31.5 148.7)">3</text>
<text x="31.5" y="155" transform="rotate(-90 31.5 155)">1</text>
<text x="34.4" y="151.1">2</text>
<text x="72.1" y="155" transform="rotate(-90 72.1 155)">8</text>
<text x="31.5" y="158.8" transform="rotate(-90 31.5 158.8)">4</text>
<text x="34.4" y="161.3">5</text>
<text x="31.5" y="165.2" transform="rotate(-90 31.5 165.2)">6</text>
<text x="72.1" y="166.5" transform="rotate(-90 72.1 166.5)">4</text>
<text x="10.4" y="185.9">D</text>
<text x="285.4" y="185.9">D</text>
<text x="35" y="199.9">1</text>
<text x="85" y="199.9">2</text>
<text x="135" y="199.9">3</text>
<text x="185" y="199.9">4</text>
<text x="235" y="199.9">5</text>
<text x="285" y="199.9">6</text>
</g>
<g font-size="1.8" fill="#0000c2">
<text x="20.3" y="17.8">Ethernet</text>
<text x="85.1" y="17.8">Lights</text>
<text x="142.2" y="17.8">Leds</text>
<text x="83.8" y="28.4">open - dot</text>
<text x="83.8" y="30.5">close - bar</text>
<text x="142.2" y="55.9">Switches</text>
<text x="180.3" y="55.9">Leds_ethernet</text>
<text x="20.3" y="77.5">Summator / filter</text>
<text x="110.5" y="72.4">TestPoints</text>
<text x="20.3" y="143.5">Volume_regulator</text>
<text x="55.9" y="143.5">Caps</text>
<text x="26.7" y="153.7">left</text>
<text x="58.4" y="154.9">Lights</text>
<text x="74.9" y="151.1">Summator</text>
<text x="25.4" y="163.8">right</text>
</g>
<g font-size="1.8" fill="#008484">
<text x="91.1" y="24">JP1</text>
<text x="96.8" y="23.7">R11</text>
<text x="113.9" y="20.7">+12V</text>
<text x="140.5" y="20.7">+12V</text>
<text x="99.4" y="28.7">1k</text>
<text x="108.1" y="28.9">U2</text>
<text x="49.1" y="33.4">+12V</text>
<text x="108.5" y="35.2">SIG</text>
<text x="116.2" y="32.2" transform="rotate(-90 116.2 32.2)">V+</text>
<text x="118.2" y="32.6">LED1</text>
<text x="118.2" y="35.2">LED2</text>
<text x="144.3" y="30.2">R12</text>
<text x="144.4" y="32.6">100</text>
<text x="154.5" y="30.2">R13</text>
<text x="154.5" y="32.6">75</text>
<text x="164.6" y="30.2">R14</text>
<text x="164.6" y="32.6">51</text>
<text x="174.8" y="30.2">R15</text>
<text x="174.8" y="32.6">24</text>
<text x="195.1" y="30.2">R17</text>
<text x="195.1" y="32.6">68</text>
<text x="206.5" y="30.2">R19</text>
<text x="206.6" y="32.6">33</text>
<text x="229.4" y="30.2">R21</text>
<text x="229.4" y="32.6">51</text>
<text x="38.4" y="37.8">J1</text>
<text x="53.9" y="39">PWR_FLAG</text>
<text x="108.5" y="40.3">RHI</text>
<text x="118.2" y="40.3">LED4</text>
<text x="118.2" y="37.7">LED3</text>
<text x="145.4" y="40.5">D1</text>
<text x="155.6" y="40.5">D2</text>
<text x="165.8" y="40.5">D3</text>
<text x="175.9" y="40.5">D4</text>
<text x="186.1" y="40.5">D5</text>
<text x="196.2" y="40.5">D6</text>
<text x="207.7" y="40.5">D7</text>
<text x="219.1" y="40.5">D8</text>
<text x="230.5" y="40.5">D9</text>
<text x="239.5" y="40.5">D10</text>
<text x="73" y="45.5">C4</text>
<text x="73.2" y="47.8">4.7u</text>
<text x="89.2" y="45.4">R10</text>
<text x="108.5" y="42.8">RLO</text>
<text x="108.5" y="47.9">REFOUT</text>
<text x="118.2" y="47.9">LED7</text>
<text x="118.2" y="45.3">LED6</text>
<text x="118.2" y="42.8">LED5</text>
<text x="145.5" y="42.8">green</text>
<text x="155.7" y="42.8">green</text>
<text x="165.8" y="42.8">green</text>
<text x="176" y="42.8">green</text>
<text x="186.2" y="42.8">green</text>
<text x="196.4" y="42.8">orange</text>
<text x="207.8" y="42.8">orange</text>
<text x="219.3" y="42.8">orange</text>
<text x="230.5" y="42.8">red</text>
<text x="239.4" y="42.8">red</text>
<text x="95.7" y="49.2">390</text>
<text x="108.5" y="50.4">REFADJ</text>
<text x="118.2" y="53">LED9</text>
<text x="118.2" y="50.4">LED8</text>
<text x="68" y="57.4">GND</text>
<text x="89.6" y="54.4">R9</text>
<text x="89.8" y="56.7">2.7k</text>
<text x="108.5" y="55.5">MODE</text>
<text x="117.2" y="55.5">LED10</text>
<text x="117.4" y="59.4">LM3915</text>
<text x="156.8" y="58.1">SW1</text>
<text x="197.7" y="58.8">+12V</text>
<text x="230.7" y="58.8">+12V</text>
<text x="41.5" y="63.2">control</text>
<text x="53.9" y="65.7">PWR_FLAG</text>
<text x="49" y="71.4">GND</text>
<text x="85.8" y="66.3">GND</text>
<text x="101" y="66.3">GND</text>
<text x="113.7" y="66.3">GND</text>
<text x="153.8" y="67">amp_power</text>
<text x="165.8" y="70.1">GND</text>
<text x="201.4" y="70.9">R18</text>
<text x="234.5" y="70.9">R22</text>
<text x="129.4" y="77.1">TP1</text>
<text x="156.8" y="73.3">SW2</text>
<text x="201.4" y="73.2">1k</text>
<text x="234.4" y="73.2">1k</text>
<text x="32" y="79.7">R1</text>
<text x="129.4" y="80.9">TP2</text>
<text x="153.6" y="82.2">select_input</text>
<text x="202.2" y="81">Q1</text>
<text x="202.5" y="83.4">BSS138</text>
<text x="235.2" y="81">Q2</text>
<text x="235.5" y="83.4">BSS138</text>
<text x="32" y="87.3">R2</text>
<text x="33.4" y="84.8">10k</text>
<text x="45.8" y="87.2">R5</text>
<text x="58.5" y="86">+</text>
<text x="63" y="84.8">U1A</text>
<text x="129.4" y="84.8">TP3</text>
<text x="129.4" y="88.6">TP4</text>
<text x="165.8" y="85.3">GND</text>
<text x="191.3" y="86.1">R16</text>
<text x="191.3" y="88.4">10k</text>
<text x="224.3" y="86.1">R20</text>
<text x="224.4" y="88.4">10k</text>
<text x="33.4" y="92.4">10k</text>
<text x="45.9" y="94.9">R6</text>
<text x="47.5" y="92.2">10k</text>
<text x="62.4" y="94.9">R8</text>
<text x="65.4" y="92.4">LM2904</text>
<text x="129.4" y="92.4">TP5</text>
<text x="156.8" y="94.9">SW3</text>
<text x="47.3" y="100">10k</text>
<text x="63.8" y="100">82k</text>
<text x="109.9" y="101.8">GND</text>
<text x="129.4" y="96.2">TP6</text>
<text x="187.4" y="96.8">GND</text>
<text x="197.6" y="96.8">GND</text>
<text x="220.4" y="96.8">GND</text>
<text x="230.6" y="96.8">GND</text>
<text x="40.1" y="103.1">GND</text>
<text x="45.9" y="103.8">C1</text>
<text x="153.3" y="103.8">signal_lights</text>
<text x="165.8" y="106.9">GND</text>
<text x="44.9" y="111.4">100n</text>
<text x="54.8" y="112.7">R7</text>
<text x="32" y="117.8">R3</text>
<text x="45.9" y="116.5">C2</text>
<text x="55" y="115.2">330k</text>
<text x="63" y="118.9">U1B</text>
<text x="33.4" y="122.9">16k</text>
<text x="42.1" y="125.4">R4</text>
<text x="44.9" y="124.1">100n</text>
<text x="58.5" y="125.3">+</text>
<text x="42.1" y="127.9">8R</text>
<text x="61.5" y="127.8">LM2904</text>
<text x="38.8" y="136.1">GND</text>
<text x="52.8" y="136.1">GND</text>
<text x="56.7" y="147.7">+12V</text>
<text x="70.7" y="146.4">+12V</text>
<text x="25.7" y="150.7">RV1A</text>
<text x="25.6" y="161">RV1B</text>
<text x="61.5" y="159.8">C3</text>
<text x="73" y="158.8" transform="rotate(-90 73 158.8)">V+</text>
<text x="74.1" y="159.8">U1C</text>
<text x="86.9" y="159.8">C5</text>
<text x="19.8" y="162.8">GND</text>
<text x="61.8" y="162.1">100n</text>
<text x="74.4" y="162.1">LM2904</text>
<text x="87.2" y="162.1">100n</text>
<text x="56.6" y="174.2">GND</text>
<text x="70.6" y="175.5">GND</text>
</g>
<g font-size="1.8">
<text x="83.8" y="25.4">mode</text>
<text x="96.5" y="34.3">lights</text>
<text x="128.3" y="34.3">led2</text>
<text x="128.3" y="31.7">led1</text>
<text x="27.7" y="39.6" transform="rotate(-90 27.7 39.6)">led_amp_power_minus</text>
<text x="128.3" y="36.8">led3</text>
<text x="128.3" y="39.4">led4</text>
<text x="128.3" y="41.9">led5</text>
<text x="25.1" y="43.4" transform="rotate(-90 25.1 43.4)">led_amp_power_plus</text>
<text x="53.3" y="43.2">amp_power</text>
<text x="53.3" y="45.7">select_input</text>
<text x="128.3" y="44.4">led6</text>
<text x="128.3" y="47">led7</text>
<text x="53.3" y="53.3">output_R_l</text>
<text x="53.3" y="48.3">input_R_l</text>
<text x="53.3" y="50.8">input_R_r</text>
<text x="128.3" y="52.1">led9</text>
<text x="128.3" y="49.5">led8</text>
<text x="142.2" y="49.5">led1</text>
<text x="152.4" y="49.5">led2</text>
<text x="162.6" y="49.5">led3</text>
<text x="172.7" y="49.5">led4</text>
<text x="182.9" y="49.5">led5</text>
<text x="193" y="49.5">led6</text>
<text x="204.5" y="49.5">led7</text>
<text x="215.9" y="49.5">led8</text>
<text x="227.3" y="49.5">led9</text>
<text x="236.2" y="49.5">led10</text>
<text x="20.1" y="58.7" transform="rotate(-90 20.1 58.7)">led_select_input_plus</text>
<text x="22.6" y="54.9" transform="rotate(-90 22.6 54.9)">led_select_input_minus</text>
<text x="53.3" y="55.9">output_R_r</text>
<text x="96.5" y="54.6">mode</text>
<text x="128.3" y="54.6">led10</text>
<text x="141" y="61">amp_power</text>
<text x="181.4" y="63.5">led_amp_power_plus</text>
<text x="209.5" y="63.5">led_select_input_plus</text>
<text x="179.8" y="66">led_amp_power_minus</text>
<text x="209.5" y="66">led_select_input_minus</text>
<text x="110.5" y="76.2">lights</text>
<text x="141" y="76.2">select_input</text>
<text x="20.3" y="81.3">input_R_l</text>
<text x="110.5" y="83.8">input_R_r</text>
<text x="110.5" y="80">input_R_l</text>
<text x="179.1" y="81.3">amp_power</text>
<text x="212.1" y="81.3">select_input</text>
<text x="20.3" y="88.9">input_R_r</text>
<text x="76.2" y="87.6">filter</text>
<text x="110.5" y="87.6">output_R_l</text>
<text x="110.5" y="91.4">output_R_r</text>
<text x="156.8" y="90.2">signal_lights</text>
<text x="141" y="97.8">lights</text>
<text x="20.3" y="119.4">filter</text>
<text x="78.5" y="120.9" transform="rotate(-90 78.5 120.9)">signal_lights</text>
<text x="19" y="146">input_R_l</text>
<text x="36.8" y="151.1">output_R_l</text>
<text x="36.8" y="161.3">output_R_r</text>
<text x="19" y="166.4">input_R_r</text>
</g>
</svg>
